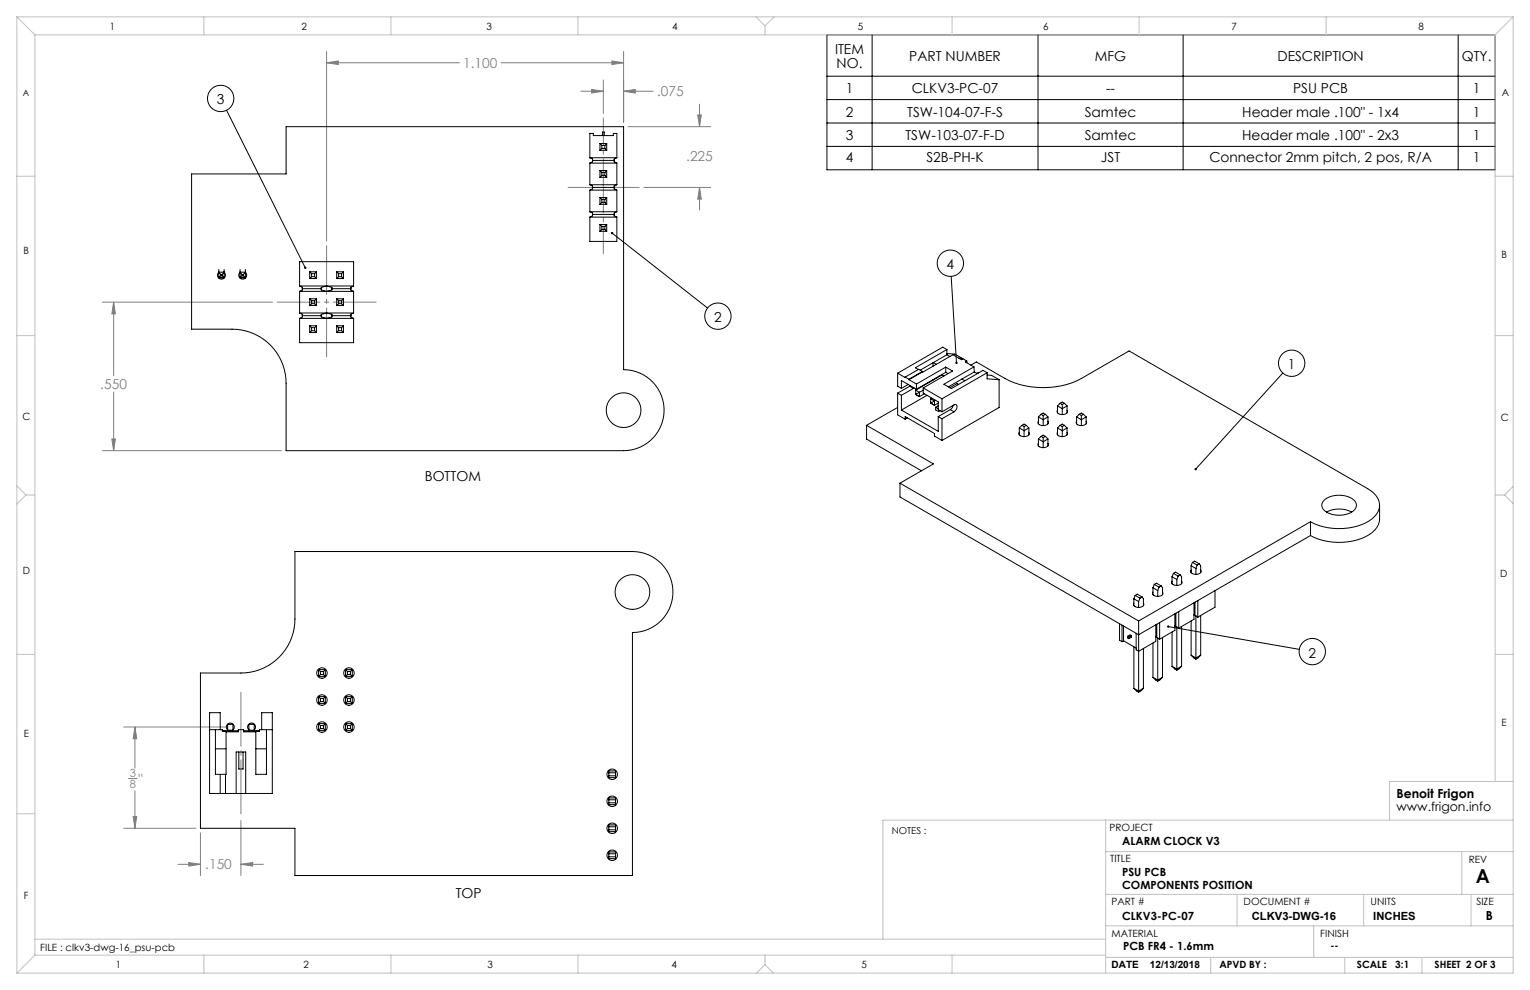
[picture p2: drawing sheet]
<svg xmlns="http://www.w3.org/2000/svg" width="432mm" height="279mm" viewBox="0 0 432 279" stroke-linecap="round" stroke-linejoin="round" font-family="sans-serif">
<g fill="none" stroke="#000" stroke-width=".28">
<path d="M233.4 9.8h188.6v38.1h-188.6zM246.1 9.8v38.1M293 9.8v38.1M333.9 9.8v38.1M411.5 9.8v38.1M63.9 31.1l22.3 44.5M233.4 28.1h188.6M233.4 34.7h188.6M233.4 21.5h188.6M233.4 41.3h188.6M172.7 65.8l27 21.1M268.4 78l1.5 24.4"/>
<path d="M362 105.3l-24.6 27.1M329.7 176.8l37 6.5"/>
<circle cx="62.3" cy="27.8" r="3.7"/>
<circle cx="268.2" cy="74.3" r="3.7"/>
<circle cx="202.6" cy="89.2" r="3.7"/>
<circle cx="364.5" cy="102.5" r="3.7"/>
<circle cx="370.4" cy="183.9" r="3.7"/>
</g>
<g fill="none" stroke="#808080" stroke-width=".28">
<path d="M92.2 17.7l3.3-.5v1zM92.2 14.5v53.6M92.2 17.7h37.4M141.5 17.7h34.5M172.7 17.2l3.3 .5-3.3 .5zM176 14.5v20M163.9 25.8h6.4M167 25.2l3.3 .6-3.3 .5zM170.3 22.6v9.4M176 25.8l3.3-.6v1.1zM176 25.8h8.4M177.3 35.8h23.3"/>
<path d="M196.9 32.4h1l-.5 3.4zM197.4 29.4v6.4M181.7 52.9h18.9M197.4 52.9v6.3M197.4 52.9l.5 3.3h-1zM28.9 85.3h48M32.1 85.3l.5 3.3h-1zM32.1 85.3v20.8M32.1 110.7v16.5M28.9 127.2h50.6M31.6 123.9h1l-.5 3.3zM34.9 205.2h28.8"/>
<path d="M36.3 219.7h2.4M38.1 205.2l.5 3.3h-1zM38.1 205.2v11.6M34.9 233.8h20.4M37.6 230.5h1l-.5 3.3zM38.1 223.2v10.6M56.6 235v12.1M68 231.6v15.5M50.2 243.9h6.4M53.3 243.4l3.3 .5-3.3 .5zM68 243.9l3.3-.5v1zM68 243.9h6.3"/>
</g>
<path d="M180.4 52.9h-20.1" fill="none" stroke="#808080" stroke-width=".28" stroke-dasharray="15.2 1.3 1.3 1.3" stroke-dashoffset="7.1"/>
<path d="M170.3 71.6v-38.3" fill="none" stroke="#808080" stroke-width=".28" stroke-dasharray="15.2 1.3 1.3 1.3" stroke-dashoffset="7.5"/>
<path d="M92.2 69.3v31.4" fill="none" stroke="#808080" stroke-width=".28" stroke-dasharray="15.2 1.3 1.3 1.3" stroke-dashoffset="1.5"/>
<path d="M78.2 85.3h27.9" fill="none" stroke="#808080" stroke-width=".28" stroke-dasharray="15.2 1.3 1.3 1.3" stroke-dashoffset="3.2"/>
<path d="M68 194.8v35.5" fill="none" stroke="#808080" stroke-width=".28" stroke-dasharray="15.2 1.3 1.3 1.3" stroke-dashoffset="-.6"/>
<g fill="none" stroke="#c0c0c0" stroke-width=".28">
<path d="M4.8 4.8l5 5M4.8 4.8h422.2M4.8 4.8v269.8M9.8 9.8h412.2M9.8 9.8v259.8M57.5 4.8v5M110.3 4.8v5M163.1 4.8v5M213.4 4.8l2.5 2.5M215.9 7.3v2.5M218.4 4.8l-2.5 2.5M268.7 4.8v5"/>
<path d="M321.5 4.8v5M374.3 4.8v5M422 9.8v210.7M427 4.8l-5 5M427 4.8v269.8h-422.2M4.8 49.7h5M422 49.7h5M4.8 94.7h5M422 94.7h5M4.8 137.1l2.5 2.6M7.3 139.7l-2.5 2.6M7.3 139.7h2.5"/>
<path d="M422 139.7h2.6M424.6 139.7l2.4 2.4M427 137.3l-2.4 2.4M4.8 184.7h5M422 184.7h5M4.8 229.7h5M312 231.5v43.1M427 231.5h-177.8v33.6M427 220.5h-34.8v11M312 240.3h115M312 252.4h115M349.1 252.4v8.9"/>
<path d="M384.9 252.4v8.9M412.6 240.3v12.1M415.2 252.4v8.9M9.8 265.1h302.2M9.8 269.6l-5 5M9.8 269.6h302.2M57.5 269.6v5M110.3 269.6v5M163.1 269.6v5M215.9 272.2l-2.4 2.4M215.9 272.2l2.4 2.4M215.9 269.6v2.6"/>
<path d="M268.7 269.6v5M312 270.2h115M312 261.3h115M341.7 270.2v4.4M370.8 261.3v8.9M379.5 270.2v4.4M401.3 270.2v4.4"/>
</g>
<path d="M85.9 75.3v.5l.4 .1-.1-.3 .2 .2v-.4zM172.5 65.6a.34 .34 0 0 0 .2 .5 .34 .34 0 0 0 .4-.4 .34 .34 0 0 0-.6-.2l.2 .3zM329.4 176.6v.2h.3h-.3a.34 .34 0 0 0 .4 .4 .34 .34 0 0 0 .2-.5 .34 .34 0 0 0-.6-.1zM337.2 132.2v.4l.2-.2-.2 .2a.34 .34 0 0 0 .5 0 .34 .34 0 0 0 0-.5 .34 .34 0 0 0-.5 .1zM269.7 102.1v.6h.3l-.1-.3 .1 .3 .2-.1v-.4z" fill="#000"/>
<path d="M31.6 123.9h1l-.5 3.3zM32.1 85.3l.5 3.3h-1zM176 25.8l3.3-.6v1.1zM167 25.2l3.3 .6-3.3 .5zM197.4 52.9l.5 3.3h-1zM196.9 32.4h1l-.5 3.4zM172.7 17.2l3.3 .5-3.3 .5zM92.2 17.7l3.3-.5v1zM68 243.9l3.3-.5v1zM53.3 243.4l3.3 .5-3.3 .5zM37.6 230.5h1l-.5 3.3zM38.1 205.2l.5 3.3h-1z" fill="#808080"/>
<g fill="none" stroke="#000" stroke-width=".28">
<path d="M170 38.3v-1h.5v1M54.1 49.1h26.6v-13.3h95.3v68.5a11.4 11.4 0 0 1 11.4 11.5 11.4 11.4 0 0 1-11.4 11.4h-95.3v-19.1a15.2 15.2 0 0 0-15.2-15.2h-11.4zM166.5 44.5v-6.8h1v.6h5.6v-.6h1v6.8M166.5 46v6.1M166.5 53.7v6.1M166.5 52.1h7.6M166.5 46h7.6M166.5 44.5l.7 .4v.8l-.7 .3M166.5 52.1l.7 .4v.8l-.7 .4M166.5 59.8l.7 .3v.8l-.7 .4M166.5 44.5h7.6M166.5 59.8h7.6"/>
<path d="M166.5 53.7h7.6M167.2 45.3h6.1M167.2 52.9h6.1M169.3 55.8l.6 .5M169.3 57.7h1.9M169.3 55.8h1.9M169.3 48.1l.6 .6M169.3 50h1.9M169.3 48.1h1.9M169.3 40.5v1.9M169.3 48.1v1.9M169.3 55.8v1.9"/>
<path d="M169.3 40.5l.6 .5M169.3 42.4h1.9M169.3 40.5h1.9M169.9 57.1l-.6 .6M169.9 57.1h.8M169.9 56.3h.8M169.9 49.5l-.6 .5M169.9 49.5h.8M169.9 48.7h.8M169.9 41v.9M169.9 48.7v.8M169.9 56.3v.8"/>
<path d="M169.9 41.9h.8M169.9 41h.8M169.9 41.9l-.6 .5M170.7 57.1l.5 .6M170.7 49.5l.5 .5M170.7 41v.9M170.7 48.7v.8M170.7 56.3v.8M170.7 41.9l.5 .5M171.2 55.8l-.5 .5M171.2 48.1l-.5 .6M171.2 40.5l-.5 .5"/>
<path d="M171.2 40.5v1.9M171.2 48.1v1.9M171.2 55.8v1.9M174.1 44.5l-.8 .4v.8l.8 .3M174.1 52.1l-.8 .4v.8l.8 .4M174.1 46v6.1M174.1 53.7v6.1M174.1 59.8l-.8 .3v.8l.8 .4M61.8 76.8a1.13 1.13 0 0 0-.1 1.6 1.13 1.13 0 0 0 1.6 0 1.13 1.13 0 0 0 0-1.6M61.8 76.1v2.3h1.5v-2.3M61.8 78.3h.1M61.8 76.8h.1"/>
<path d="M61.8 76.8l.6 .7M61.8 76.8h1.4M61.8 78.3h1.4M62.4 77.5h.3M62.4 77.5v.3M62.4 77.8l-.6 .5M62.4 77.8h.3M62.7 77.8l.5 .5M62.7 77.5v.3M63.2 76.8l-.5 .7M63.3 76.8h-.1M63.3 78.3h-.1"/>
<path d="M67.8 78.3h.1M67.8 76.1v2.3h1.5v-2.3M67.8 76.8h.1M67.8 76.8h1.4M67.8 76.8l.6 .7M67.8 78.3h1.4M68.4 77.5h.3M68.4 77.5v.3M68.4 77.8l-.6 .5M68.4 77.8h.3M68.7 77.8l.5 .5M68.7 77.5v.3"/>
<path d="M69.2 76.8a1.12 1.12 0 0 1 .1 1.6 1.12 1.12 0 0 1-1.6 0 1.12 1.12 0 0 1 .1-1.6M69.2 76.8l-.5 .7M69.3 78.3h-.1M87.4 76.7l.5 .5M87.4 76.7v1.9M87.4 76.7h1.9M87.4 78.6h1.9M87.9 77.2v.9M87.9 78.1h.9M87.9 77.2h.9M87.9 78.1l-.5 .5M88.8 78.1l.5 .5"/>
<path d="M88.8 77.2v.9M89.3 76.7v1.9M89.3 76.7l-.5 .5M95 76.7v1.9M95 76.7l.6 .5M95 76.7h1.9M95 78.6h1.9M95.6 77.2v.9M95.6 78.1l-.6 .5M95.6 78.1h.8M95.6 77.2h.8M96.4 77.2v.9"/>
<path d="M96.4 78.1l.5 .5M96.9 76.7l-.5 .5M96.9 76.7v1.9M166.5 61.3v6.8h7.6v-6.8M166.5 61.3h7.6M167.2 60.5h6.1M169.3 63.4l.6 .5M169.3 63.4h1.9M169.3 63.4v1.9M169.3 65.3h1.9M169.9 64.8l-.6 .5M169.9 63.9h.8"/>
<path d="M169.9 63.9v.9M169.9 64.8h.8M170.7 64.8l.5 .5M170.7 63.9v.9M171.2 63.4l-.5 .5M171.2 63.4v1.9M84.6 89.9v6.8h15.2v-6.8M84.6 80.7v-6.8h15.2v6.8M84.6 82.2v6.1M84.6 89.9h15.2M84.6 80.7l.7 .4v.8l-.7 .3M84.6 88.3l.7 .4v.8l-.7 .4"/>
<path d="M84.6 88.3h15.2M84.6 82.2h15.2M84.6 80.7h15.2M85.3 89.1h5.3M85.3 81.5h5.3M87.4 84.3l.5 .6M87.4 84.3h1.9M87.4 91.9l.5 .6M87.4 91.9h1.9M87.4 84.3v1.9M87.4 91.9v2M87.4 86.2h1.9"/>
<path d="M87.4 93.9h1.9M87.9 93.3l-.5 .6M87.9 85.7l-.5 .5M87.9 84.9h.9M87.9 92.5h.9M87.9 93.3h.9M87.9 84.9v.8M87.9 92.5v.8M87.9 85.7h.9M88.8 85.7l.5 .5M88.8 84.9v.8M88.8 92.5v.8"/>
<path d="M88.8 93.3l.5 .6M89.3 91.9l-.5 .6M89.3 84.3l-.5 .6M89.3 84.3v1.9M89.3 91.9v2M90.6 88.7l1.6-.4 1.5 .4v.7l-1.5 .5-1.6-.5zM90.6 81.1l1.6-.4 1.5 .4v.7l-1.5 .4-1.6-.4zM93.7 89.1h5.3M93.7 81.5h5.3M95 84.3v1.9M95 91.9v2M95 91.9l.6 .6"/>
<path d="M95 84.3l.6 .6M95 84.3h1.9M95 91.9h1.9M95 86.2h1.9M95 93.9h1.9M95.6 93.3l-.6 .6M95.6 84.9v.8M95.6 92.5v.8M95.6 85.7l-.6 .5M95.6 84.9h.8M95.6 92.5h.8M95.6 93.3h.8"/>
<path d="M95.6 85.7h.8M96.4 93.3l.5 .6M96.4 85.7l.5 .5M96.4 84.9v.8M96.4 92.5v.8M96.9 91.9l-.5 .6M96.9 84.3l-.5 .6M96.9 84.3v1.9M96.9 91.9v2M99.8 82.2v6.1M99.8 80.7l-.8 .4v.8l.8 .3M99.8 88.3l-.8 .4v.8l.8 .4"/>
<path d="M267.2 98.6l-1.1-.6-12.8 7.3M267.2 99.8l2.3 .1 2.1 1.3M267.2 98.6l-8.9 5.2 .9 .5M267.2 98.6v1.5M253.3 105.3l2.2 1.1M253.3 105.3v3.7l1.1 .6M253.3 111l1.1 .6M253.3 111v6.1l2.2 1.2M253.3 115l-8.7 5M254.4 115.7l10.4 6v-4.1M254.4 109.6v-2.2l4.2 2.5M254.4 111.6v4.1"/>
<path d="M255.5 118.3v-.7l8.2 4.7v.8l2.2 1.2M255.5 106.4l1 .6M256.1 117.9l-.6 .4M256.3 108.5l-1.9 1.1M256.5 107.2l2.1 1.2M256.5 107v.2M256.7 109l1.1 .6M256.7 109l-3.4 2M256.9 108.9l-.2 .1M257.8 109.6l-3.4 2M258 109.5l-.2 .1M258.4 111.3h.1"/>
<path d="M258.4 111.1l.2 .1M258.4 110.1l1.1 .6M258.4 111.3l1.1 .6M258.4 110.1v1.2M258.6 108.4v1.5M258.6 111.2v.2M259.5 110.7l-.9 .5M259.5 110.7v1.2M260.3 105l-3.8 2.2M260.3 104.8l-3.8 2.2M260.3 104.8v.2M260.3 104.8l-1-.6-3.8 2.2"/>
<path d="M260.6 109.5l5.3 3M260.6 109.5v1.5l4.2 2.4v2.2l1.1 .6M260.6 110.1l-1.1 .6M260.9 111.1l-1.4 .8M261.6 111.6l-7.2 4.1M262.7 113.8h.1M262.7 113.5l.2 .2M262.7 112.5v1.3M262.7 112.5l1 .7M262.7 113.8l1 .6M262.9 113.7v.2M263 112.4l-.3 .1"/>
<path d="M263.3 102.4v1M263.3 107.2v.1M263.4 102.3l.9 .5M263.7 113.2v1.2M263.7 113.2l-.8 .5M264.1 114.9v.8l.8 .5M264.1 114.9l.7 .5M264.1 113l-.4 .2M264.8 117.6l1.1 .6M264.8 113.8l-1.1 .6M264.8 114.5l-.7 .4M264.9 115.7v.5"/>
<path d="M265.3 115.9l-.4 .3M265.9 116.2l3.3-1.9 .6-.1a1.43 1.43 0 0 1-.6 2M265.9 112.5v3.7M265.9 118.2v6.1M266.4 106.1l-.5-.3-7.5 4.3M266.9 103.6l1.9 1.1-8.2 4.8M266.9 103.6l-8.3 4.8M266.9 103.6v1.5M266.9 105.1l-8.3 4.8M266.9 105.1l.7 .3M267.2 100.1l-7.5 4.4M267.2 100.1l.9 .5"/>
<path d="M268.2 115.6l1 .6M268.2 115.6l-3.4 2M269 114.4l-.8 1.2M269.2 116.2l-3.3 2M270.5 108.5l-.4-.2-2 1.1M270.6 101.1l1 .1M271.5 107l.8 .5M271.6 101.2v.2M272.9 101.9l-1.1-.6-.4 .2-2.5-1.4-8.6 4.9M272.9 101.9l-.5 .2 2.5 1.4M272.9 101.9v.5M274 103l1.5-.8 8.1 4.6a23.8 23.8 0 0 0 21.6 0l13.5-7.8 67.3 38.9a5.1 5.1 0 0 1 3.1 6.1 9.5 9.5 0 0 1-7.3 4.8 18 18 0 0 1-12-1.5"/>
<path d="M274.9 103.5l-8.5 4.9 2.1 1.3 8.9-5.2 1.2 .7M274.9 103.5l.1 1.5M275 105l-7.3 4.2M275 105l.7 .4 .4-.1M278.6 105.2l-12.7 7.3M278.6 105.2v1.7l3.4 .3M278.6 105.8l1.3 .1 2.1 1.3M282 107.2v7.8l-16.1 9.3M293.1 118.9l-.1 .1a1.26 1.26 0 0 0 1.8 1.1 .89 .89 0 0 0 1-1.2M293.1 117.7v1.9M293.1 117.7l1.3 .8 1.4-.8M293.8 116.9l.6 .4"/>
<path d="M293.8 116.9l.6-.3 .6 .3M293.8 116.9l-.7 .8M294.4 117.3v2.8M295 116.9l-.6 .4M295 116.9l.8 .8M295.8 117.7v1.9M298.4 115.8v.1a1.26 1.26 0 0 0 1.8 1.1 .89 .89 0 0 0 .9-1.2M298.4 114.6v1.9M298.4 114.6l1.4 .7 1.3-.7M299.2 113.8l.6 .4M299.2 113.8l.6-.3 .6 .3M299.2 113.8l-.8 .8"/>
<path d="M299.8 114.2v2.8M300.4 113.8l-.6 .4M300.4 113.8l.7 .8M301.1 114.6v1.9M303.8 118.9l-.1 .1a1.26 1.26 0 0 0 1.9 1.1 .89 .89 0 0 0 .9-1.2M303.8 117.7l1.4 .8 1.3-.8M303.8 117.7v1.9M304.6 116.9l.6-.3 .6 .3M304.6 116.9l-.8 .8M304.6 116.9l.6 .4M305.2 117.3v2.8M305.8 116.9l-.6 .4"/>
<path d="M305.8 116.9l.7 .8M306.5 117.7v1.9M244.6 120l18.8 10.9-9.4 5.5M244.6 120v3.9l15.5 9M254 136.4l67.3 38.8M254 136.4v3.9l67.3 38.8 48.5-28M287.7 122l-.1 .1a1.26 1.26 0 0 0 1.8 1.1 .89 .89 0 0 0 1-1.2M287.7 120.8l1.3 .8 1.4-.8M287.7 120.8v1.9M288.4 120l.6 .4M288.4 120l.6-.3 .6 .3M288.4 120l-.7 .8"/>
<path d="M289 120.4v2.8M289.6 120l.8 .8M289.6 120l-.6 .4M290.4 120.8v1.9M293.1 125.1l-.1 .2a1.26 1.26 0 0 0 1.8 1 .89 .89 0 0 0 1-1.2M293.1 123.9l1.3 .8 1.4-.8M293.1 123.9v1.9M293.8 123.1l-.7 .8M293.8 123.1l.6 .4M293.8 123.1l.6-.3 .6 .3M294.4 123.5v2.8M295 123.1l.8 .8"/>
<path d="M295 123.1l-.6 .4M295.8 123.9v1.9M298.4 122v.1a1.26 1.26 0 0 0 1.8 1.1 .89 .89 0 0 0 .9-1.2M298.4 120.8l1.4 .8 1.3-.8M298.4 120.8v1.9M299.2 120l-.8 .8M299.2 120l.6 .4M299.2 120l.6-.3 .6 .3M299.8 120.4v2.8M300.4 120l-.6 .4M300.4 120l.7 .8M301.1 120.8v1.9"/>
<path d="M83.2 155.7h95.3a11.4 11.4 0 0 1 11.4 11.4 11.4 11.4 0 0 1-11.4 11.4v68.6h-95.3v-13.3h-26.6v-43.9h11.4a15.2 15.2 0 0 0 15.2-15.2zM336.2 159.7l1.3 .7M336.2 159.7v1.9M336.5 158.7l.6-.3 1.4 .7M336.5 158.7l-.3 1M336.5 158.7l1.4 .8M337.9 159.5l-.4 .9M338.5 159.1l.4 .6v1.9M338.5 159.1l-.6 .4M369.8 147.3l-48.5 27.9M369.8 147.3v3.8M373.7 141.1a7.1 7.1 0 0 1 8.5 .1 2.06 2.06 0 0 1-1 3.5 7 7 0 0 1-7.8-1 1.82 1.82 0 0 1 .3-2.6z"/>
<path d="M374.4 144.5a7.6 7.6 0 0 1 7.1 0M389.4 142.6v3.9a6.6 6.6 0 0 1-5.1 5.4 18.2 18.2 0 0 1-14.5-.8M316 176v4.7l.7 .4M316.7 176.4v4.7M317.1 176.7v4.2M318.2 179.6l.4 .2M318.2 179.6v.4l.4 .2M318.6 179.8v.4M319.3 179.4v.4l-.7 .4M319.3 179.4l-.4-.2-.7 .4M319.3 179.4l-.7 .4M320 170.2l-.1 .2a1.26 1.26 0 0 0 1.8 1 .89 .89 0 0 0 1-1.2"/>
<path d="M320 169l1.3 .8M320 169v1.9M320.4 168l-.4 1M320.4 168l1.3 .8M320.4 168l.6-.3 1.3 .8M321.3 169.8v1.6M321.3 175.2v20.2M321.7 168.8l-.4 1M322.3 168.5l-.6 .3M322.3 168.5l.4 .5v1.9M325.4 167.1l-.1 .2a1.26 1.26 0 0 0 1.8 1 .89 .89 0 0 0 1-1.2M325.4 165.9l1.3 .8"/>
<path d="M325.4 165.9v1.9M325.8 164.9l-.4 1M325.8 164.9l1.3 .8M325.8 164.9l.6-.3 1.3 .8M326.2 176.3v4.7l-4.9 2.8-.7-.4v-4.7M326.2 179.8l1.1 .6M326.5 176.2v3.7M326.7 166.7v1.6M327.1 165.7l-.4 1M327.3 175.7v4.7M327.7 165.4l.4 .5v1.9M327.7 165.4l-.6 .3"/>
<path d="M328.1 179.9v11.2M330.8 164l-.1 .1a1.26 1.26 0 0 0 1.8 1.1 .89 .89 0 0 0 1-1.2M330.8 162.8l1.3 .8M330.8 162.8v1.9M330.8 178.4v9.6M331.2 161.8l.6-.3 1.3 .7M331.2 161.8l-.4 1M331.2 161.8l1.3 .8M331.6 173.2v4.7l-4.3 2.5M331.6 176.7l1.1 .6M331.9 173.1v3.7M332.1 163.6v1.6"/>
<path d="M332.1 177v12.1M332.5 162.6l-.4 1M332.7 172.6v4.7M333.1 162.2l-.6 .4M333.1 162.2l.4 .6v1.9M333.5 176.8v11.2M336.2 160.9l-.1 .1a1.26 1.26 0 0 0 1.8 1.1 .89 .89 0 0 0 1-1.2M336.2 175.3v9.6M337 170.1v4.7l-4.3 2.5M337 173.5l1.1 .7M337.2 170v3.7M337.5 160.4v1.7"/>
<path d="M337.5 173.9v12.1M338.1 169.5v4.7M338.9 173.7v11.2M342.9 166.7v4.7l-4.8 2.8M89.9 196.6l.5 .5M89.9 196.6h1.9M89.9 190.9h1.9M89.9 189l.5 .5M89.9 198.5h1.9M89.9 189v1.9M89.9 196.6v1.9M89.9 189h1.9"/>
<path d="M90.4 198l-.5 .5M90.4 197.1h.9M90.4 190.4h.9M90.4 198h.9M90.4 190.4l-.5 .5M90.4 189.5v.9M90.4 197.1v.9M90.4 189.5h.9M91.3 198l.5 .5M91.3 190.4l.5 .5M91.3 189.5v.9M91.3 197.1v.9"/>
<path d="M91.8 196.6l-.5 .5M91.8 189l-.5 .5M91.8 189v1.9M91.8 196.6v1.9M97.5 196.6h1.9M97.5 189v1.9M97.5 196.6v1.9M97.5 189l.6 .5M97.5 190.9h1.9M97.5 196.6l.6 .5M97.5 198.5h1.9M97.5 189h1.9"/>
<path d="M98.1 190.4l-.6 .5M98.1 197.1h.8M98.1 189.5v.9M98.1 197.1v.9M98.1 190.4h.8M98.1 198l-.6 .5M98.1 198h.8M98.1 189.5h.8M98.9 190.4l.5 .5M98.9 198l.5 .5M98.9 189.5v.9M98.9 197.1v.9"/>
<path d="M99.4 189l-.5 .5M99.4 196.6l-.5 .5M99.4 189v1.9M99.4 196.6v1.9M317.1 180.9l3.5 2M317.1 180.9l-.4 .2M320 182.5v11.8M320 194.3l1.3 .7 1.4-.7M320 194.3l1.3 1.1M322.7 183v11.3M322.7 194.3l-1.4 1.1M325.4 181.5v9.6"/>
<path d="M325.4 191.1l1.3 .8 1.4-.8M325.4 191.1l1.3 1.1M326.7 180.1v12.1M328.1 191.1l-1.4 1.1M330.8 188l1.3 .8 1.4-.8M330.8 188l1.3 1.1M333.5 188l-1.4 1.1M336.2 184.9l1.3 .8 1.4-.8M336.2 184.9l1.3 1.1M338.9 184.9l-1.4 1.1M59.1 205.9h3.6v.5h1.1v12.1h-3v-12.6M60.8 211.3h3"/>
<path d="M62.1 205.9v-4.8h-3v22.8h17.7v-22.8h-3v4.8M62.1 218.5v5.4M62.7 206.2h4.5M63.6 218.5v5.4M63.8 206.5h3.4v-.6h1.5v.6h3.5M64.2 206.1v-1.7h1.5v1.7M64.2 206a1.12 1.12 0 0 1 0-1.6 1.12 1.12 0 0 1 1.6 0 1.12 1.12 0 0 1-.1 1.6M64.2 206.1h1.5M64.2 206.1v.1M65.7 206.1v.1M67.4 212.2v4.8h1.2v-4.8M68.7 206.2h4.5"/>
<path d="M70.2 206.1v-1.7h1.5v1.7M70.2 206a1.12 1.12 0 0 1 0-1.6 1.12 1.12 0 0 1 1.6 0 1.12 1.12 0 0 1-.1 1.6M70.2 206.1h1.5M70.2 206.1v.1M71.7 206.1v.1M72.2 211.3h3M75.2 205.9v12.6h-3v-12.1h1v-.5h3.6M89.9 204.2l.5 .6M89.9 204.2h1.9M89.9 206.1h1.9M89.9 204.2v1.9M90.4 205.6l-.5 .5"/>
<path d="M90.4 204.8h.9M90.4 205.6h.9M90.4 204.8v.8M91.3 205.6l.5 .5M91.3 204.8v.8M91.8 204.2l-.5 .6M91.8 204.2v1.9M97.5 204.2l.6 .6M97.5 204.2v1.9M97.5 204.2h1.9M97.5 206.1h1.9M98.1 204.8v.8"/>
<path d="M98.1 205.6l-.6 .5M98.1 204.8h.8M98.1 205.6h.8M98.9 205.6l.5 .5M98.9 204.8v.8M99.4 204.2l-.5 .6M99.4 204.2v1.9M171.8 217.6h1.9v1.9h-1.9zM171.8 218.9h1.9M171.8 218.1h1.9M66.6 223.9v-11.7h2.7v11.7M171.8 225.7h1.9"/>
<path d="M171.8 225.2h1.9v1.9h-1.9zM171.8 232.8h1.9v1.9h-1.9zM171.8 226.6h1.9M171.8 234.2h1.9M171.8 233.3h1.9M171.8 240.4h1.9v1.9h-1.9zM171.8 241h1.9M171.8 241.8h1.9"/>
<circle cx="176" cy="115.8" r="4.9"/>
<circle cx="178.5" cy="167.1" r="4.9"/>
<circle cx="90.9" cy="189.9" r="1.49"/>
<circle cx="90.9" cy="197.6" r="1.49"/>
<circle cx="98.5" cy="189.9" r="1.49"/>
<circle cx="98.5" cy="197.6" r="1.49"/>
<circle cx="90.9" cy="205.2" r="1.49"/>
<circle cx="98.5" cy="205.2" r="1.49"/>
<circle cx="172.8" cy="218.5" r="1.49"/>
<circle cx="172.8" cy="233.8" r="1.49"/>
<circle cx="172.8" cy="226.1" r="1.49"/>
<circle cx="172.8" cy="241.4" r="1.49"/>
</g>
<text font-size="5.4" x="416.5" y="249.1">A</text>
<g font-size="3.9">
<text x="235.7" y="15.2">ITEM</text>
<text x="256.6" y="17.1">PART NUMBER</text>
<text x="309" y="17.1">MFG</text>
<text x="360.5" y="17.1">DESCRIPTION</text>
<text x="412.5" y="17.1">QTY.</text>
<text x="236.1" y="19.1">NO.</text>
<text x="61.2" y="29.5">3</text>
<text x="238.7" y="26.3">1</text>
<text x="257.3" y="26.3">CLKV3-PC-07</text>
<text x="312.1" y="26.3">--</text>
<text x="365" y="26.3">PSU PCB</text>
<text x="415.7" y="26.3">1</text>
<text x="238.7" y="32.9">2</text>
<text x="256" y="32.9">TSW-104-07-F-S</text>
<text x="306.1" y="32.9">Samtec</text>
<text x="350.6" y="32.9">Header male .100&quot; - 1x4</text>
<text x="415.7" y="32.9">1</text>
<text x="238.7" y="39.5">3</text>
<text x="255.5" y="39.5">TSW-103-07-F-D</text>
<text x="306.1" y="39.5">Samtec</text>
<text x="350.6" y="39.5">Header male .100&quot; - 2x3</text>
<text x="415.7" y="39.5">1</text>
<text x="238.7" y="45.7">4</text>
<text x="261.5" y="45.7">S2B-PH-K</text>
<text x="310.7" y="45.7">JST</text>
<text x="341.3" y="45.7">Connector 2mm pitch, 2 pos, R/A</text>
<text x="415.7" y="45.7">1</text>
<text x="267.1" y="76">4</text>
<text x="201.5" y="90.9">2</text>
<text x="363.5" y="104.2">1</text>
<text x="119.9" y="135.8">BOTTOM</text>
<text x="369.3" y="185.6">2</text>
<text x="128.6" y="253.5">TOP</text>
</g>
<g font-size="3.9" fill="#808080">
<text x="130.7" y="19.2">1.100</text>
<text x="185.4" y="27.2">.075</text>
<text x="193.7" y="45.5">.225</text>
<text x="28.3" y="109.8">.550</text>
<text x="39.1" y="221.3">&quot;</text>
<text x="57.9" y="245.4">.150</text>
</g>
<g font-size="3.5">
<text x="394.1" y="225.3">Benoit Frigon</text>
<text x="394.1" y="228.8">www.frigon.info</text>
<text x="419.3" y="259.7">B</text>
</g>
<g font-size="3.2" fill="#808080">
<text x="36.6" y="219.3">3</text>
<text x="36.6" y="222.5">8</text>
</g>
<g font-size="3.2">
<text x="316.7" y="238.4">ALARM CLOCK V3</text>
<text x="316.7" y="247.3">PSU PCB</text>
<text x="316.7" y="250.8">COMPONENTS POSITION</text>
<text x="316.7" y="259.7">CLKV3-PC-07</text>
<text x="353.3" y="259.7">CLKV3-DWG-16</text>
<text x="387.6" y="259.7">INCHES</text>
<text x="317" y="268.2">PCB FR4 - 1.6mm</text>
</g>
<g font-size="2.8">
<text x="31" y="8.5">1</text>
<text x="85.1" y="8.5">2</text>
<text x="137.3" y="8.5">3</text>
<text x="189.7" y="8.5">4</text>
<text x="242.1" y="8.5">5</text>
<text x="294.4" y="8.5">6</text>
<text x="347.6" y="8.5">7</text>
<text x="400.3" y="8.5">8</text>
<text x="423.8" y="27.2">A</text>
<text x="6.7" y="71.8">B</text>
<text x="423.8" y="72.8">B</text>
<text x="6.4" y="118.6">C</text>
<text x="423.5" y="118.9">C</text>
<text x="6.5" y="162.1">D</text>
<text x="423.4" y="163">D</text>
<text x="6.7" y="207.9">E</text>
<text x="423.7" y="204.9">E</text>
<text x="313.1" y="234.6">PROJECT</text>
<text x="313.3" y="243.2">TITLE</text>
<text x="414.5" y="243.6">REV</text>
<text x="6.7" y="253.8">F</text>
<text x="313.7" y="255.3">PART #</text>
<text x="351" y="255.3">DOCUMENT #</text>
<text x="386.8" y="255.3">UNITS</text>
<text x="416.7" y="255.3">SIZE</text>
<text x="11.4" y="268.4">FILE : clkv3-dwg-16_psu-pcb</text>
<text x="313.7" y="264.6">MATERIAL</text>
<text x="372.6" y="264.5">FINISH</text>
<text x="375.5" y="267.9">--</text>
<text x="32.7" y="273.3">1</text>
<text x="85.7" y="273.3">2</text>
<text x="137.6" y="273.3">3</text>
<text x="189.6" y="273.3">4</text>
<text x="243.2" y="273.2">5</text>
<text x="313.7" y="273.3">DATE</text>
<text x="324.5" y="273.3">12/13/2018</text>
<text x="344.1" y="273.1">APVD BY :</text>
<text x="383" y="273.1">SCALE</text>
<text x="393.8" y="273.1">3:1</text>
<text x="404.9" y="273.1">SHEET 2 OF 3</text>
</g>
<text font-size="2.7" x="251.7" y="235.2">NOTES :</text>
<text font-size="2.5" x="6.4" y="27">A</text>
</svg>
